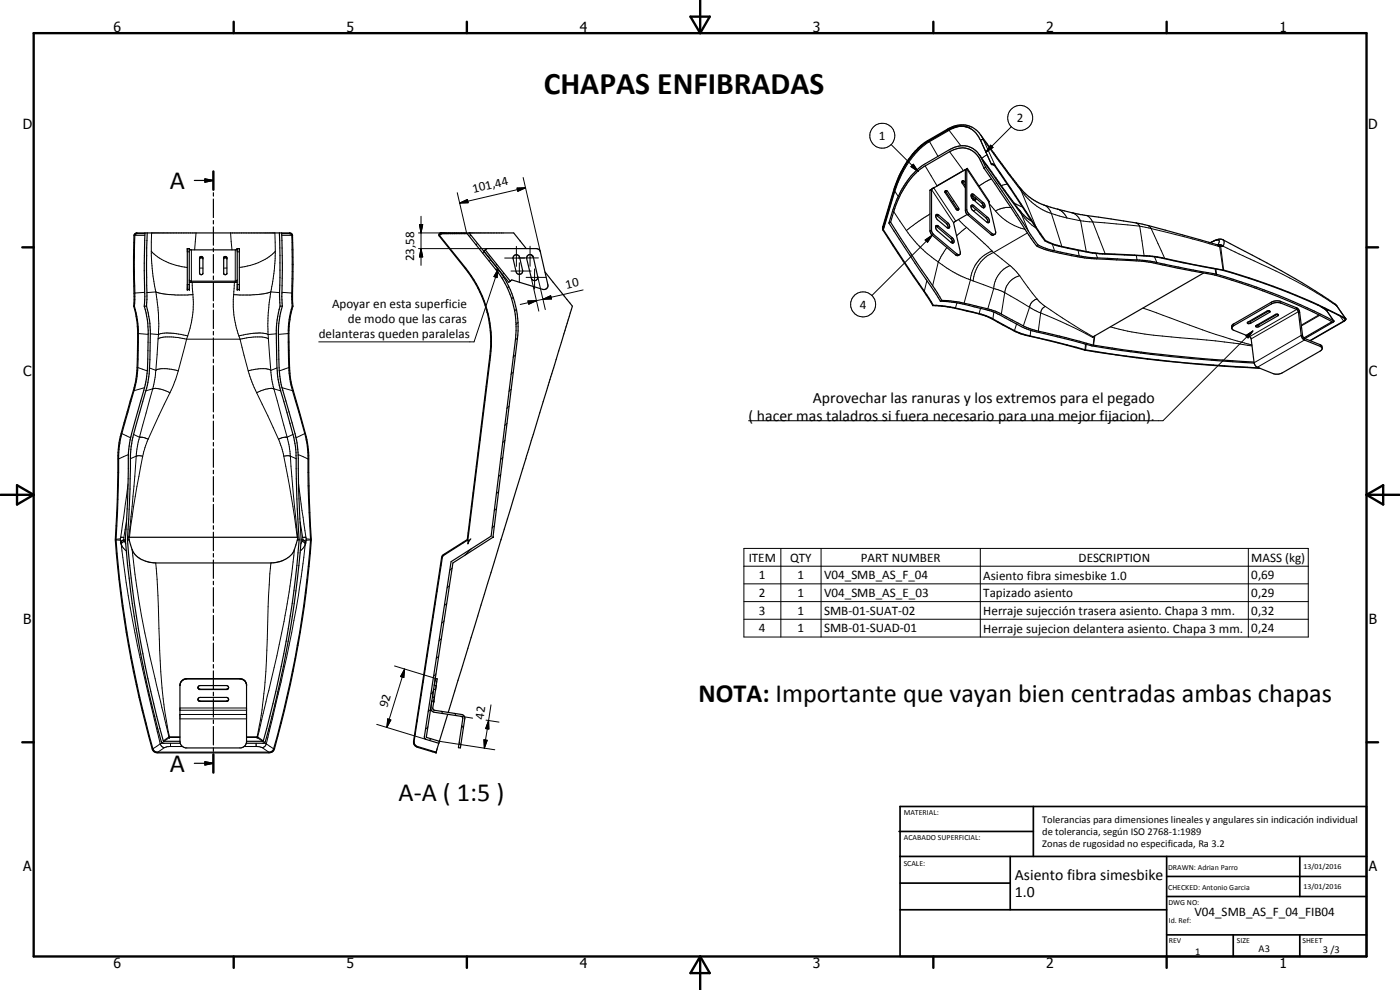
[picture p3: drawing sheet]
<svg xmlns="http://www.w3.org/2000/svg" width="420mm" height="297mm" viewBox="0 0 420 297" stroke-linecap="round" stroke-linejoin="round" font-family="sans-serif">
<g fill="none" stroke="#000" stroke-width=".3">
<path d="M284.4 38.7v.4M284.7 38.9l.1 .2M284.8 39.1l-5.8 3.4M284.8 39.1l3.6 4.6M288.3 37.9l-1.3 .2-2.2 1M303.5 38l-7.6 7.7M137.2 57.8l2.8 12.1h-14.4M155.2 56.4l2.5-.1-2.3 1.1zM157 53.3l5.2 22.3M157.7 56.3l-19.7 4.6M267.4 43.3l8.1 8.1M268.3 57.1h.2"/>
<path d="M268.3 57.1l-3.2 10.8M268.3 57.1h-.1M268.4 57.3l.1 .1M268.5 57.4h.1M268.6 57.4l-3.5 11.6M268.6 57.4l1 1.5M273.4 50l.7-.7 1.4 2.1zM277.7 49.8l3.5 6M278.5 42.2v.3M278.8 42.3l.2 .2M279 42.5a24.1 24.1 0 0 0-8.2 9.4l-2.2 5.5M279 42.5l2.5 4.4"/>
<path d="M279.6 56.9l6.6 9.9M280.5 56.2l-.3 .2 6.6 9.9M283.9 57.6l-.2 .2M285 45.5l4.1 5.7M289 54.7l-.3 .2M289.8 50.8l-.2 .2 .1 .2M290.1 50.7l6.6 10M292.3 59.6l-.3 .3M292.3 58.4l-.4 .3M294.2 40.3l.8 1.3 3.7 8.1M294.8 47.9l4 5.7M296.2 46.5l-1.6 1"/>
<path d="M297.3 43.6l.7 .6-2.1 1.5zM297.5 53.7l-3.7 2.1M298.2 46.1l-3-4.1h-.8l-.1 .1 3.2 7.1M298.2 45.8v.3M298.2 46.1l8.3 11.2M298.8 53.6l7.7 10.6M298.8 53.3l.1 .1M298.9 53.4l-.1 .2M302.3 55.2l-1.8 .5M305.9 56.1l.6 1.2M306.5 57.3a18.8 18.8 0 0 0 9 6.8M306.5 57.3l4.4 10.8"/>
<path d="M40.5 70.6h3M45.4 75.4a16.8 16.8 0 0 0 10.8 4.9M45.5 69.9v9.1l.4 3.8 .9 4.8M56.2 75.6h.6M57.4 75v9.7M58.8 69.9l-.4 5.1M69.2 69.9l.4 5.1M70.6 75v9.7M71.2 75.6h.6M82.5 69.9l.1 5.5M82.6 75.4a17.4 17.4 0 0 1-10.8 4.9M82.6 75.4l-.2 5.1-1.1 7.1"/>
<path d="M84.5 70.6h3.1M125.6 74.6h20.5M125.9 67.4h1l-.5 2.5zM126.4 74.6l.5 2.5h-1zM126.4 64.9v14.7M131.8 70.4l.1 .1M138 60.9l2.3-1 .2 .9zM141.3 70.5l-.4 .5M143.3 73l-.4 .4M145.3 75.5l-.4 .4M146.9 76.6l-.3 .5M147.3 78l-.5 .4"/>
<path d="M149 79.2l-.3 .6M151.5 77.4h6M155 73.9v6M155.6 77.4h6M155.9 78.8v6M159.1 73.9v6M268.2 63.5l3.8 5.7M272 69.2a44.5 44.5 0 0 0 19.2 14.7M277.7 72l2.1-1.4-1.4 2.1zM279.1 64.2l-7.1 5M279.6 69l-.5 .3M279.8 70.6l-18.1 18.1"/>
<path d="M280.2 70.4l-.4 .2M281.6 67.9l-.4 .2M281.7 64.5l-.4 .3M284.2 74.3l-2.6 4.3-1.7 7.1M284.4 66.8l-.4 .3M285.8 72.2l-.4 .5M285.8 71.3l-.4 .3M286.2 60.3l-.4 .2M287.2 76.2l-.4 .3M287.2 62.6l-.2 .2M287.6 65.9l2.5 2.3M290.1 68.2l8.1 7.6"/>
<path d="M290.1 68.2l-3 2.6M290.1 62.9l-.4 .2M290.8 64.2l-.4 .2M292.3 61.7l-.5 .3M295.1 60.7l-.5 .3M296.4 65.2l-.4 .2M296.9 61.1l1.8 2.2M297.7 75.3a10.3 10.3 0 0 0-6.5 8.6M297.8 70.1l-.4 .3M298.2 75.8a10 10 0 0 0-6.2 8.5M298.2 75.8l4.9 3.9M298.7 63.3a17 17 0 0 0 8.9 5.5"/>
<path d="M303.1 79.7a7.9 7.9 0 0 0-4.9 6.9M303.1 79.7l2.9 3M303.3 62.3l-1.3-.1-1.4 .3-1.9 .8M304.3 60.9l2.6 1.2M306 63l.5 1.2M306.5 64.2a15.7 15.7 0 0 0 4.4 4.2M306.5 64.2l2.1 5.2M308.3 69.9l-10.1 5.9M313.3 61.5a4 4 0 0 1 2.2 2.6M315.5 64.1l4.7 1.3M315.5 64.1l3.2 9.9M315.8 73.3l.7 1.9"/>
<path d="M317.3 62.7l.7 .3a4.7 4.7 0 0 1 2.2 2.4M320.2 65.4l4.1 .9M321.7 63.8a3.8 3.8 0 0 1 2.6 2.5M323.5 75.1l.4 1.7M324.3 66.3l3.6 .3M324.3 66.3l1.7 9.2M325.9 64.6a3.3 3.3 0 0 1 2 2M327.9 66.6l14.1 1.3M327.9 66.6l3.8 9.5M328.9 76l.5 1.4M340.9 66.9l1.1 1M341 76.7l.2 1.3"/>
<path d="M342 67.9l3.5 .7M342 67.9l1.4 8.8M344.5 67.6l1 1M345.5 68.6l9.9 2.4 10.3 2.9M345.5 68.6l4 8.9M346.5 77.1l.7 1.7M363.3 72.9a2.43 2.43 0 0 1 2.6-.6l-.4 1.2 .9-.1 .7 .5M363.3 72.8h.1M365.3 73.4l.4 .5M365.7 73.9l.3 .1 1.1 7M366.3 73.9l.9 7.1M367 71.9a1.42 1.42 0 0 1 .1 2"/>
<path d="M367.1 73.9l-.1 .1M367.1 73.9l3.6 1.7a207.1 207.1 0 0 1 30.4 16.1l2.7 3.8M43.4 87.7l-2.9 .2M46.8 87.6l1.7 .5 2.3 .3h7.1M46.8 87.6l.7 6.3 .1 6.5M46.8 87.6l-2.7 .2M56.2 85.4h.6M57.7 84.7l.2 3.7M57.9 88.4v.8a28.8 28.8 0 0 1-1.6 11.6M59.9 80.4h1M67.1 80.4h1M70.1 88.4a27.6 27.6 0 0 0 1.6 12.4"/>
<path d="M70.3 84.7l-.2 3.7M71.2 85.4h.6M81.3 87.6l-1.8 .5-2.3 .3h-7.1M81.3 87.6l-.8 6.3v6.5M81.3 87.6l2.6 .2M84.6 87.7l3 .2M143.5 86.5l.3 .5M146.1 93.7l.3 .3M147.1 99.2l.3 .2M149.3 80.5l-.4 .4M149.5 80.8l-.3 2.5-1-.3zM149.5 80.8l-7.2 21.8h-46.6"/>
<path d="M151.2 83.1l-.5 .5M151.2 81.9l-.4 .5M152.7 86l-.4 .5M153.4 81.3h6M154 89.2l-.5 .5M154.9 92.8l-.5 .5M155.4 96.8l-.6 .6M157.9 83.2h6M158.4 90.3l2.6-.1-2.3 1.1zM159.5 83.4l2.2 9.9M160.4 80.7v6M161 90.2l-4.9 1.2"/>
<path d="M161.4 83v.1M161.4 83.3l2.2 9.6M163 89.8l2.3-1.1 .2 1zM163 89.8l-2 .4M175 87l-12 2.8M278.2 84.2l-.8 3.2M287.2 90.8l-.4 1.6M291.2 83.9l.8 .4M291.2 83.9l-1.9 7.1M292 84.3l6.2 2.3M294.3 92.5l-.5 1.6M298.2 86.6l3.3 1.2"/>
<path d="M298.2 86.6l-1.8 6.1M298.3 93.6l-.3 2.1M301.5 87.8l7.5 4.4M301.5 87.8l-1 6.4M305.1 97.2l-.7 2M306 82.7a6 6 0 0 0-4.5 5.1M306 82.7l5.2 7M309 92.2l3.3 1.7M309 92.2l-1.9 5.6M309.4 99.1l-.3 1.7M311.2 89.7l-1.5 .9-.7 1.6M311.2 89.7l2.5 2.2"/>
<path d="M312.3 93.9l9.8 4.3 5.8 3M312.3 93.9l-.7 5.5M313.7 91.9a2.24 2.24 0 0 0-1.4 2M313.7 91.9l7 4.7 7.4 4.4M333.2 98.1a95.2 95.2 0 0 0 20.9 3.2l10.7 1 10.9 1.5M343 92.5l6.1 2.1a214.8 214.8 0 0 0 26.6 8.9M364.7 80.7l.2 1.5M364.9 80.7l.2 1.6M370.2 97.2l.1 .5M375.3 96.5l.1 .5M376 99.3l-27 26.9h-124.3M377.8 97.5l.1 .5"/>
<path d="M380.9 93.3l.1 .4M381.5 90.7l.1 .5M383.4 94.3l.1 .4M384.3 90.4l.1 .5M389.1 92.3l.1 .5-14.2 8.2M390 93.7l-.3-.2-14.2 8.2M395.8 94.5l-5.2 3M396.1 94.6l-5.5 3.2M396.2 91.9l1.9 1.2 2.1 3.2M396.7 92.1h.1M398 93l.2 .2M398.6 93l-.4 .3"/>
<path d="M399.5 96.4l.1 .2M400.5 91.1l.8 .8M402.2 94.9l1.1 1.5M41.3 110.3l2.9 1M41.5 100.1l3 .2M43.4 116.3l-3.2 .9M44.9 110.4l1.9 .7M45.1 100.2l2.5 .2M45.8 116.7l.8-.2 1.6 .3 2.8 1.1M45.8 116.7l-3.9 14.5M45.8 116.7l-2 .6M46.8 111.1l.6-.3a12.8 12.8 0 0 1 6.1 .5"/>
<path d="M46.8 111.1l-1 5.6M47.4 101.7l.9-.4a18.9 18.9 0 0 1 7.7 .5M47.4 101.7l-.6 9.4M47.6 100.4a15.9 15.9 0 0 1 8.7 .4M47.6 100.4l-.2 1.3M51 117.9l-6.5 13.8M53.5 111.3l-.8 2.5-1.7 4.1M56 101.8l-2.5 9.5M56 101.8h16M56.3 100.8l-.3 1M71.7 100.8l.3 1M72 101.8l2.5 9.5"/>
<path d="M74.5 111.3l1.1 3.3 1.4 3.3M77 117.9l6.6 13.8M80.5 100.4a15.7 15.7 0 0 0-8.8 .4M80.5 100.4v1.3M80.5 101.7l-.2-.2a17 17 0 0 0-8.3 .3M80.5 101.7l.8 9.4M81.3 111.1l-.7-.3a12.8 12.8 0 0 0-6.1 .5M81.3 111.1l.3 2.8 .6 2.8M82.2 116.7a8.2 8.2 0 0 0-5.2 1.2M82.2 116.7l4 14.5M82.2 116.7l2 .6M82.9 100.2l-2.4 .2"/>
<path d="M83.1 110.4l-1.8 .7M84.7 116.3l3.1 .9M86.5 100.1l-2.9 .2M86.7 110.3l-2.9 1M145.4 119.9l.2 .2M145.9 115.9l.2 .2M146.4 111.9l.1 .2M146.9 107.9l.2 .2M147.2 103.8l.2 .2M153.4 116.8l-.7 .6M154.1 111.6l-.7 .7M154.7 106.5l-.7 .7"/>
<path d="M155.3 101.4l-.7 .7M325.8 103.3l-.2 1.6M326 103.3l-.2 1.7M328.4 100.9l-.3 2.6M328.6 100.8l-.4 2.7M373.9 100.7l2.1-1.4-1.4 2.1zM390.9 100.8l-.4-.2-14.1 8.2M391.4 101.5l.1 .5-14.2 8.2M396.2 103.4v.5M36.6 130.1l2.6 1.3M38.5 136.4l-2.9 1.3M40.1 130.3l1.8 .9"/>
<path d="M40.9 136.9h1.9M40.9 136.9l-1.2 15-1.1 9.2M40.9 136.9l-1.8 .7M41.9 131.2h.8l1.8 .5M41.9 131.2l-1 5.7M42.8 136.9l-2.7 15.1-1.2 9.2M44.5 131.7l-1.7 5.2M83.6 131.7l.9 2.6 .7 2.6M85.2 136.9h2M85.2 136.9l2.7 15.1 1.3 9.2M86.2 131.2h-.9l-1.7 .5M86.2 131.2l1 5.7"/>
<path d="M87.2 136.9l.9 12 1.3 12.2M87.2 136.9l1.7 .7M87.9 130.3l-1.7 .9M89.5 136.4l2.9 1.3M91.5 130.1l-2.7 1.3M142.9 139.9l.2 .2M143.4 135.9l.2 .2M143.9 131.9l.2 .2M144.4 127.9l.2 .2M144.9 123.9l.2 .2M150.9 137.2l-.7 .7M151.5 132.1l-.6 .7"/>
<path d="M152.2 127l-.7 .7M152.8 121.8l-.7 .8M38 156.6l-.8 4.7M38.4 145.2l-2.2 16M89.6 145.2l2.2 16M90.1 156.6l.7 4.7M140.5 159.9l.1 .2M141 155.9l.1 .2M141.4 151.9l.2 .2M141.9 147.9l.2 .2M142.4 143.9l.2 .2M148.4 157.7l-.7 .7"/>
<path d="M149 152.6l-.7 .7M149.6 147.5l-.6 .7M150.3 142.4l-.7 .6M34.8 162l1.4 .1M36.2 161.2l-.1 .5-1.3 .1M36.2 161.2l1 .1M36.4 163.2v.2M36.4 163.4l.4 .7 1.1 1.2M36.4 163.4a365.7 365.7 0 0 0 9.9 52.4l1.8 7.4M37.2 161.3l-.1 .8M37.2 162l.2 .4M37.4 162.4l-.7 .4-.3 .6"/>
<path d="M37.4 162.4l.3 .8M38.3 162l.5 .1M38.3 161.8h.4M39.7 164.9l1.6 12.7a317.1 317.1 0 0 0 6.5 31.2l2.9 12.3M46.7 168.9a346.7 346.7 0 0 1 1.2 26.2 132.8 132.8 0 0 0 3 26M81.3 168.9l-.7 9.8-.4 13.1a153.6 153.6 0 0 1-3 29.3M88.3 164.9a231.9 231.9 0 0 1-3.1 21.5l-2.1 10.4-5.8 24.3M89.3 161.8h.5M89.8 162l-.6 .1M90.6 162.4l.7 .4 .3 .6M90.6 162.4l-.3 .8M90.8 162l-.2 .4"/>
<path d="M90.8 161.3l.2 .8M91.6 163.4l-.6 1-.9 .9M91.6 163.4a401.5 401.5 0 0 1-10.8 56.1l-.9 3.7M91.7 163.2l-.1 .2M91.8 161.2l.1 .5 1.3 .1M91.8 161.2l-1 .1M93.2 162l-1.3 .1M131 177.3l.2 .2M131.6 173.5l.2 .2M132.2 169.5l.2 .2M133.4 166.2l.1 .2M134.9 175.7l-.7 .7"/>
<path d="M135.7 170.4l-.7 .7M136.1 164.5l.2 .1M138.8 162.7l.2 .2M141.4 164.7l-1.9 1.9M223.3 164.5h169.3v26.6h-169.3zM223.3 169.9h169.3M223.3 175.2h169.3M234.3 164.5v26.6M246.4 164.5v26.6M294.2 164.5v26.6M374.6 164.5v26.6M118.4 199.8l12.8 3.9"/>
<path d="M128 196.8l.2 .2M128.6 192.9l.2 .2M129.2 189l.2 .2M129.8 185.2l.2 .1M130.4 181.2l.2 .2M131.6 196.9l-.7 .7M132.4 191.6l-.7 .7M133.3 186.3l-.8 .7M134.1 181l-.7 .7M223.3 180.5h169.3M223.3 185.8h169.3M54 215.7h20"/>
<path d="M54 212.4h20M54 213.1h20M54 214.4h20M56 203.6v.1M60 206.8v.1M60 210.4h.1M68 206.8v.1M68 210.4h.1M72 203.6v.1M113.1 217.3l14.8 4.6M116.4 215.7l.9 .3-1.2 2.2zM121.4 200.7l-.2 2.6-1-.3z"/>
<path d="M121.4 200.7l-5.3 17.5M125 216.3l.2 .2M125.6 212.4l.2 .2M126.2 208.5l.2 .2M126.8 204.6l.2 .2M127.4 200.7l.2 .2M128.4 218.1l-.7 .7M129.2 212.8l-.7 .7M129.8 208.8l.2 .4M130 207.5l-.7 .7M130.6 203.8l.5 .8M130.8 202.2l-.7 .7"/>
<path d="M132.4 213.4l.5 .7M136.5 214l.4 .7M138.4 214.9l3.4 .6M138.6 217.7l.5 .8M145.9 216.1l3.9 .6M146.6 216.2l.1 2.5-1-.1zM147.4 211.5l-2 13M48.1 223.2l.1 .2a1.34 1.34 0 0 0 1.1 .9M48.1 223.2l-2.2 1.5M48.8 222.9l-.7 .3M49.3 224.3l-1.9 1.4M50.7 221.1h.1"/>
<path d="M50.7 221.1l.1 .2h3.2M50.7 221.1l-1.7 1.2M50.9 221.3h.1M50.9 221.3l-1.7 1.1M50.9 221.1v.2M50.9 221.1h-.2M50.9 221.1h3.1M51.2 223v1M54.8 224h-3.9l-1.6 .3M73.2 224h3.9l1.6 .3M74 221.3h3.2M74 221.1h3.2"/>
<path d="M76.9 223v1M77.2 221.3h.1M77.2 221.1v.2M77.2 221.1h.1M77.2 221.3l1.6 1.1M77.3 221.1h.1M77.3 221.2l-.1 .1M77.3 221.1v.1M77.3 221.1l1.7 1.2M78.7 224.3l2 1.4M79.3 222.9l.6 .3M79.9 223.2l2.2 1.5"/>
<path d="M79.9 223.2l-.3 .6-.9 .5M124.4 220.2l.2 .2M129.3 221.7l-.4 .5M129.5 225.3l.3 .3M131.9 222.4l16.6 2.6M137.8 222.7l.5 .8M145.2 222l1 .1-.8 2.4z"/>
<circle cx="306.2" cy="35.4" r="3.8"/>
<circle cx="264.8" cy="40.7" r="3.7"/>
<circle cx="259" cy="91.3" r="3.8"/>
</g>
<g fill="none" stroke="#000" stroke-width=".35">
<path d="M291.3 38.7a6.8 6.8 0 0 0-6.9 .4l-5.9 3.4a25.9 25.9 0 0 0-9.9 14.1l-3.4 11.6M58.3 54.1h5.7M61.5 53.7l2.5 .4-2.5 .6zM64 51.4v5.5M64 57.8v1M64 59.7v5.6M279.1 57.1v12.2l.2 .7 7.6 6.6 .5 .1 .6-.3M279.6 56.9v12.6l.6 .9 7 5.8 .8 .2M279.6 56.9l-.5 .2M280.2 56.3l-1.1 .8M283.7 57.3l.4-.1 .3 .2 3.3 5-.1 .6-.6-.2-3.4-5.1zM283.9 57.2v.4l3.3 5 .5 .3"/>
<path d="M289 54.2v.5l.7 1.1M289.1 51.2l-7.9 4.6M289.7 54.9l-.2-.4a.42 .42 0 0 0-.6-.2 .42 .42 0 0 0-.2 .6l1 1.5M289.7 51v12.1l.2 .7 7.6 6.7 .5 .1 .6-.3M289.7 51l-10.1 5.9M290.1 50.7l.1 12.7 .6 .8 7 5.9a.61 .61 0 0 0 .8 .2 .61 .61 0 0 0 .2-.9l-1.9-8.8M290.1 50.7l-.4 .3M290.3 50.5h.1M290.3 50.5l-.2 .1M290.3 50.5l6.6 10M290.3 50.5l-.2 .2M291.5 59l.5 .9"/>
<path d="M291.5 58.5l3.3 2.6 .3 .7v.6M291.5 58.5l.8 1.1 .6 .3M291.7 58.2l.6 .2 2.8 2.3a.93 .93 0 0 1 .1 1.7l-3.2-2.6a1.1 1.1 0 0 1-.3-1.6zM292.7 59.3l.2 .6M292.9 59.9l-.6 .2M293.9 46.4l9.9 13.8a21.9 21.9 0 0 0 5.3 5.9l.5 .3M295.3 50.5l-.9-2.1a6 6 0 0 0-7.1-3.8l-2.3 .9-7.8 4.5-2.6 2.2a23.7 23.7 0 0 0-4.1 5.8l-1.6 3.5-1.6 5.2M295.3 50.5l15.8 23.2M295.8 50.2l-.5 .3M295.8 50.2a13.1 13.1 0 0 0-2.4-4.4 6.3 6.3 0 0 0-8.5-.9l-7.2 4.2a25.3 25.3 0 0 0-9.7 13.8l-1.2 4M295.8 50.2l15.7 23.2M297.5 49.2l1 .5 15.1 22.6"/>
<path d="M297.5 49.2l-3.2-7.1a6.5 6.5 0 0 0-6-4.3l-2 .3-1.7 .7-6.2 3.6a21.6 21.6 0 0 0-6.5 6.7l-1.2 2.1-1.9 4.3-3.7 12.4M297.5 49.2h.6l.6 .5 15.1 22.5M41.1 69.9v.2M43.5 69.9l-.2 22M43.5 70.1l-2.9 .1a121.7 121.7 0 0 0-.1 17.7l-.2 4M44.2 69.9l-.2 22M56.2 74.6h.6v12.3h-.6zM56.8 74.6l.4 .4h13.6l.4-.3M59.9 77.7l.2-.4h.6l.2 .4M60 77.1l.7-.1 .2 .3v4.7a.52 .52 0 0 1-.5 .4 .52 .52 0 0 1-.5-.4zM64 66.2v1M64 68.1v5.5"/>
<path d="M64 74.5v1M64 76.4v5.5M67.1 77.6l.2-.3 .8 .3M67.2 77.1l.5-.1 .4 .2v5l-.4 .2-.6-.2zM71.2 74.6h.6v12.3h-.6zM83.9 69.9l.2 22M84.5 69.9l.2 22M84.5 70.1h2.6l.5 .5 .1 10.8-.2 7.5 .2 3M86.9 69.9l.1 .2M132.3 69.9v.2M140 69.9l8.7 10.9a28.2 28.2 0 0 1 6 20.9l-7.3 59.2-12 7.6-8.1 52.6 .6 .8 3.8 1.1M140.2 70.1h-8l-.3 .4 7.9 9.9a35.3 35.3 0 0 1 7.4 26.3l-6.8 55.3"/>
<path d="M140.8 69.9l8.5 10.5a28.6 28.6 0 0 1 6 21.4l-7.4 59.4M145.6 75h.1M145.6 75l-.4 .4 7.5 9.3 .5-.3M145.6 75l7.6 9.4M145.7 75l.4-.4h14.9l.7 .2 .5 .8 2.2 9.8a1.2 1.2 0 0 1-1.5 1.4l-9.3-2.8-.4 .4M154.3 76.8a1 1 0 0 1 1.6 .4l.9 3.9a1 1 0 0 1-.7 1.2 1 1 0 0 1-1.2-.8l-.9-4.1zM157.9 74.6l-3.7-4.7-22.2 .1-.3 .4 .2 .5 7.7 9.7a34.7 34.7 0 0 1 7.4 26.1l-6.8 55.2-7.1 4.5-.6 .9-8.4 55.1 .1 .9 1 .9 5.6 1.7 .1-.2M158.3 76.7a1 1 0 0 1 1.8 .4l1.3 5.9a.98 .98 0 0 1-.8 1.2 .98 .98 0 0 1-1.1-.8l-1.4-5.8zM159.4 76.5l.7 .8M264.9 68.2l.1 .9 14.9 22.6M264.9 68.2l3.3-11.1a26.5 26.5 0 0 1 10.3-14.9l5.9-3.5a7.1 7.1 0 0 1 9.8 1.6l6.5 8.9a66.8 66.8 0 0 0 8.1 9.9 20.5 20.5 0 0 0 8.5 3.6l7 1.7 18.5 2.8 23.9 6.7M265 68.4l.1 .6 15 22.6"/>
<path d="M265.1 68.3l-.1 .1M265.1 67.9l.1 .3M265.1 67.9l-.2 .3M265.2 68.2l-.1 .1M266.8 66.9l15.4 23.5M267.3 66.7l15.3 23.4M267.3 66.7l-.5 .2M280.8 67.9l4.7 3.9 .4 .6v.5M280.8 67.9v.6l.4 .6 4.6 3.8M280.8 67.9l.7-.2 4.3 3.6a.87 .87 0 0 1 .5 .8 .87 .87 0 0 1-.5 .8M280.9 64.6l3.1 2.5 .5 .8v.6M281 64.4l.2-.1 .5 .2 2.7 2.3a1.02 1.02 0 0 1 .4 1.7l-.7-.3-2.9-2.4-.4-.9z"/>
<path d="M290.3 64.3l-4.1 2.5 2 8.8-.2 .8M291.4 61.8l4.6 3.6 .4 .9 .1 .5M291.5 61.6h.6l4.3 3.6a.95 .95 0 0 1 .2 1.6l-4.8-3.8-.3-.6zM292.9 62.9l-.8 .4M295.1 61.6l-.6 .3M296.9 60.5v.1M311.1 73.7a24.4 24.4 0 0 0 8.6 2.6l6.5 1.2 17.8 1 13.7 2.8a98.8 98.8 0 0 1 23.5 6.8l8.6 3.6 9.9 4.8-8.4 4.9M311.5 73.4l-.4 .3M311.5 73.4l.5 .3a60.8 60.8 0 0 0 14.5 3.5l17.1 .9 16.8 3.3a84.1 84.1 0 0 1 16.7 4.7 170.9 170.9 0 0 1 23.2 10.2M313.6 72.3l.5 .2a62.2 62.2 0 0 0 17.5 3.7l8.8 .4a58.9 58.9 0 0 1 14.7 2.3l2.9 .5a113.4 113.4 0 0 1 26.3 7.5 129.9 129.9 0 0 1 19.4 8.9l-.4 .6-10.2 5.8M313.8 72.2l2.2 1 2.7 .8a74 74 0 0 0 12.2 2.1l6.7 .3a66.6 66.6 0 0 1 17.6 2.3l3 .7a64 64 0 0 1 14.2 3.2 175.7 175.7 0 0 1 31.5 13.1l-.5 .7-10.2 5.8M313.8 72.2l-.2 .1"/>
<path d="M363.2 72.8l.9-.4a3.5 3.5 0 0 1 2.9-.5l2.2 1.2a244 244 0 0 1 31.5 18.2l3.2 4.3M366.7 73.9l.3 .1M366.7 73.9l-.7 .1M40.1 91.9l.1-21.2 .7-.8 46.5 .1 .4 .5 .1 4.5v16.9M40.1 91.9h.2M40.1 91.9l.6 2a52 52 0 0 1 .5 13.8 32.3 32.3 0 0 1-1.2 9.4l-3.9 13.9-.7 5.7a341.5 341.5 0 0 1-.8 25.1 305.2 305.2 0 0 0 11.3 63.4l.7 .5 .8 .2h33.3l.8-.2 .6-.5a311.4 311.4 0 0 0 11.3-63.4l-.6-12-.3-15-.6-3.8-3.9-13.9a28.6 28.6 0 0 1-1.2-9.4v-9.7l.4-3.1 .7-3M40.3 91.9l.8 3a31.1 31.1 0 0 1 .4 7.8l-.1 5a34.9 34.9 0 0 1-2.1 12.7l-2.7 9.7-.6 2.8a40.2 40.2 0 0 0-.4 8.8l-.8 20.1a306.4 306.4 0 0 0 11.3 63.3l1 .6h33.8l1-.6a313.6 313.6 0 0 0 11.3-63.3l-.6-12-.4-15.9-.7-3.8-3.7-12.9a32.2 32.2 0 0 1-1.2-9.5v-9.7l.3-3.1 .8-3M43.3 91.9h.7M43.3 91.9a25.4 25.4 0 0 1 1.2 8.2l-.1 7.6a35.3 35.3 0 0 1-1.2 9.4l-1 3.2a74.7 74.7 0 0 0-3.6 14.5v.9a360.4 360.4 0 0 1-1 26.4 307.8 307.8 0 0 0 11 60.7l.5 .2h5M44 91.9l.9 4.1 .1 2.1a101.9 101.9 0 0 1-.2 14l-.6 3.5-2.3 8.2a44.9 44.9 0 0 0-2.8 12.9l-.5 19a47 47 0 0 0 .3 14 314.4 314.4 0 0 0 10.2 52.7M56.8 84l.6 .4h13.2l.6-.3M56.8 84.6h14.4"/>
<path d="M64 82.8v1.1M64 84.7v5.6M64 91.1v1.1M64 93v5.6M64 99.4v1.1M84.1 91.9a28 28 0 0 0-1.2 8.3l.1 7.7a34.7 34.7 0 0 0 2.2 12.6l2.7 9.8a31.9 31.9 0 0 1 1 10.3l.2 9.1 .7 12.1a306.1 306.1 0 0 1-10.9 60.6h-4.9M84.1 91.9h.6M84.7 91.9a28.9 28.9 0 0 0-1.1 8.2l.1 7.6a31.2 31.2 0 0 0 1.2 9.4l2.8 9.8a36.3 36.3 0 0 1 1.8 13.7l.5 15.1a47.3 47.3 0 0 1-.3 14 313.6 313.6 0 0 1-10.2 53l-.6 .3h-5M87.7 91.9h.2M163.6 81.6l8.2 10.3-37.3 121.8M279.9 91.7a48.3 48.3 0 0 1 12 2l4.5 1.3 4.6 2.5a22.6 22.6 0 0 0 8 3.4l13.9 3.4a52.9 52.9 0 0 0 11.9 2.2M280.1 91.6a56.9 56.9 0 0 1 17.9 4.1 43.2 43.2 0 0 0 9.8 4.8l12.5 3a56.5 56.5 0 0 0 11.6 2.5 437.1 437.1 0 0 0 46.2 4.5"/>
<path d="M280.1 91.6l-.2 .1M282.2 90.4a38.8 38.8 0 0 1 10.2 1.7l6.2 1.7 7.9 4.2a31 31 0 0 0 8.9 2.6l6.2 1.5a69.3 69.3 0 0 0 14.8 3.1l21 2.4 19 1.3M282.6 90.1a69.1 69.1 0 0 1 17.4 3.9l.5 .2a42.3 42.3 0 0 0 9.8 4.8l7.7 1.8a116.1 116.1 0 0 0 18.8 4.1 474.5 474.5 0 0 0 39.5 3.7M282.6 90.1l-.4 .3M361.2 81.9l-33.3 19.3M369.7 98.6l.6 .5 4.7 1.9 .4 .3 1 7.5 .4 1 .3 .3 5.6 2.2h1l1.2-.5 11.3-6.5 .6-.8M369.7 98.6l.6-.9 11.5-6.6a3.6 3.6 0 0 1 2.6-.2l4.8 1.9 .3 .4 1 7.4 .4 1 .6 .4 4.7 1.9 .6 .6M369.7 98.6l-.1-.8 .4-.5 11.5-6.6a3.6 3.6 0 0 1 2.8-.3l5 2 .4 .4 .3 .9 .9 7.1 .4 .6M374.4 96.7l5.7-3.3h1l-.1 .3-5.6 3.3a.55 .55 0 0 1-.6 .2 .55 .55 0 0 1-.4-.5zM376.9 97.7l5.9-3.4 .9 .2-6 3.5a.47 .47 0 0 1-.5 .2 .47 .47 0 0 1-.3-.5zM380.8 93.3l-5.5 3.2-.7 .1M383.4 94.3l-5.8 3.2-.5 .1"/>
<path d="M396.5 92.1l1.7 1.1 2.1 3.1M400.3 96.3l-.2 .3-8.5 5M64 101.4v5.5M64 107.8v1M64 109.7v5.5M64 116.1v1M64 118v5.6M335 106.4a496.5 496.5 0 0 0 42.8 4M391.3 101.4l5.1 2.1 .3 .2 .1 .8M64 124.5v1M64 126.4v5.5M64 132.8v1"/>
<path d="M64 134.7v5.5M64 141.1v1.1M64 143v5.5M64 149.4v1.1M64 151.3v5.6M64 157.7v1.1M64 159.7v5.5M36.1 161.7l.3 1.5-.1-.3a.97 .97 0 0 1 1.3-.9M64 166.1v1M64 168v5.5M64 174.4v1M64 176.3v5.6"/>
<path d="M89.4 161.1v.3a9.5 9.5 0 0 1-2.2 5.3 8.8 8.8 0 0 1-5.9 2.2h-34.6a7.2 7.2 0 0 1-7.5-5.4l-.6-2.4 50.8 .1M91.9 161.7l-.2 1.5a.97 .97 0 0 0-.3-1 .97 .97 0 0 0-1-.2M140.4 162l-7.2 4.6-.4 .5-8.5 55.3 .1 .9 .6 .6 5.9 1.8M141.3 161.7l-.9 1.5v-1.2M147.9 161.2l-12 7.7-7.9 52.2 .1 .2 3.8 1.1M148.1 161.1l-.2 .1M64 182.8v1M64 184.7v5.5M64 191.1v1M64 193v5.5M64 199.4v1M54 205.3v17.1"/>
<path d="M54.1 204.9l-.1 .8M54.3 204.7l.7-.8 1-.3h16a1.96 1.96 0 0 1 2 1.8M54.3 204.6l-.2 .4M54.5 204.4l.8-.6 .7-.1h16l1 .3 .7 .7M59.4 206.2l.6 .6h8l.5-.2 .1-.4M59.4 209.8l.6 .6h8l.5-.3M59.5 209.5l.5-.2h8a.61 .61 0 0 1 .6 .5 .61 .61 0 0 1-.4 .6h-8.4l-.4-.6zM59.5 206l.5-.3h8a.61 .61 0 0 1 .6 .5 .61 .61 0 0 1-.4 .7h-8.4l-.4-.6zM64 201.3v5.5M64 207.7v1.1M64 209.6v5.6M64 216v1.1"/>
<path d="M64 218v5.5M68.6 209.8l-.1 .3M73.9 204.9l.1 17.9-.4 .9-1.3 .7h-16.6a2.07 2.07 0 0 1-1.7-2M129.6 210.4h.6l-.3 2 .3 .7 8.6 1.3 .5 .5 .2 .5-1.3 9-.6-.1 1.2-9-.4-.4-8.4-1.3-.6-.5-.1-.5zM130.4 209.3l-.2 1.1M130.6 203.6l.6 .1-.3 2-.6-.1zM130.7 206.9l-.6-.1-.3 2.4 .6 .1M130.7 206.9l-.3 2.4M130.9 205.7l-.2 1.2M134.4 214.3l-2.5 8.1M49.1 222.4h.1M49.1 222.4h4.9"/>
<path d="M58.3 229h5.7M61.5 228.6l2.5 .4-2.5 .5zM64 224.4v1M64 226.3v5.5M131.7 223l-.8 2.7M131.9 222.4l-.2 .6"/>
</g>
<g fill="#000">
<circle cx="292" cy="59.9" r=".18"/>
<circle cx="132.3" cy="69.9" r=".18"/>
<circle cx="132.3" cy="70.1" r=".18"/>
<circle cx="140.8" cy="69.9" r=".18"/>
<circle cx="56.2" cy="86.9" r=".18"/>
<circle cx="56.8" cy="86.9" r=".18"/>
<circle cx="71.2" cy="86.9" r=".18"/>
<circle cx="71.8" cy="86.9" r=".18"/>
<circle cx="399.7" cy="96.5" r=".18"/>
<circle cx="130.2" cy="210.4" r=".18"/>
<circle cx="130.7" cy="206.9" r=".18"/>
<circle cx="130.9" cy="225.7" r=".18"/>
<circle cx="131.9" cy="222.4" r=".18"/>
</g>
<g fill="none" stroke="#000" stroke-width=".71">
<path d="M10.1 9.9h400v277.1h-400zM70.1 6.5v3.4M140.1 6.5v3.4M207.2 5h5.8l-2.9 4.9zM210.1 0v9.9M280.1 6.5v3.4M350.1 6.5v3.4M64 51.4v5.5M6.7 74.2h3.4M410.1 74.2h3.5M.1 148.5h10M5.1 145.6l5 2.9-5 2.9z"/>
<path d="M410.1 148.5h10M410.1 148.5l5-2.9v5.8zM6.7 222.7h3.4M64 226.3v5.5M410.1 222.7h3.5M70.1 287v3.4M140.1 287v3.4M210.1 287v10M210.1 287l2.9 5h-5.8zM280.1 287v3.4M350.1 287v3.4"/>
</g>
<g fill="none" stroke="#000" stroke-width=".51">
<path d="M269.8 249.5h40.3M270.1 242h140v45h-140zM270.1 257h140M303.2 257v16M310.1 242v15M350.1 257v30M390.1 257v12M270.1 265h33.1M270.1 273h80M350.1 269h60M350.1 263h60M350.1 280.5h60"/>
<path d="M370.1 280.5v6.5M390.1 280.5v6.5"/>
</g>
<g fill="#000">
<path d="M61.5 53.7l2.5 .4-2.5 .6zM138 60.9l2.3-1 .2 .9zM155.2 56.4l2.5-.1-2.3 1.1zM273.4 50l.7-.7 1.4 2.1zM297.3 43.6l.7 .6-2.1 1.5zM125.9 67.4h1l-.5 2.5zM126.4 74.6l.5 2.5h-1zM277.7 72l2.1-1.4-1.4 2.1zM149.5 80.8l-.3 2.5-1-.3zM158.4 90.3l2.6-.1-2.3 1.1zM163 89.8l2.3-1.1 .2 1zM373.9 100.7l2.1-1.4-1.4 2.1z"/>
<path d="M116.4 215.7l.9 .3-1.2 2.2zM121.4 200.7l-.2 2.6-1-.3zM146.6 216.2l.1 2.5-1-.1zM61.5 228.6l2.5 .4-2.5 .5zM145.2 222l1 .1-.8 2.4z"/>
</g>
<text font-size="9.4" x="163.2" y="28.3">CHAPAS ENFIBRADAS</text>
<g font-size="7.9">
<text x="51" y="56.7">A</text>
<text x="209.7" y="210.6">NOTA: Importante que vayan bien centradas ambas chapas</text>
<text x="51" y="231.6">A</text>
<text x="119.6" y="240.4">A-A ( 1:5 )</text>
</g>
<g font-size="4.7">
<text x="244" y="120.9">Aprovechar las ranuras y los extremos para el pegado</text>
<text x="224.7" y="126.3">( hacer mas taladros si fuera necesario para una mejor fijacion).</text>
<text x="304.6" y="263.9">Asiento fibra simesbike</text>
<text x="304.6" y="269.3">1.0</text>
</g>
<g font-size="4.2">
<text x="34" y="9.6">6</text>
<text x="104" y="9.6">5</text>
<text x="174" y="9.6">4</text>
<text x="244" y="9.6">3</text>
<text x="314" y="9.6">2</text>
<text x="384" y="9.6">1</text>
<text x="6.8" y="38.7">D</text>
<text x="410.6" y="38.7">D</text>
<text x="7" y="112.9">C</text>
<text x="410.8" y="112.9">C</text>
<text x="7" y="187.1">B</text>
<text x="410.8" y="187.1">B</text>
<text x="7" y="261.4">A</text>
<text x="410.8" y="261.4">A</text>
<text x="34" y="290.4">6</text>
<text x="104" y="290.4">5</text>
<text x="174" y="290.4">4</text>
<text x="244" y="290.4">3</text>
<text x="314" y="290.4">2</text>
<text x="384" y="290.4">1</text>
</g>
<g font-size="3.9">
<text x="263.8" y="42">1</text>
<text x="305.2" y="36.7">2</text>
<text x="142.1" y="57.9" transform="rotate(-13 142.1 57.9)">101,44</text>
<text x="124.3" y="78.4" transform="rotate(-90 124.3 78.4)">23,58</text>
<text x="170" y="86.6" transform="rotate(-13 170 86.6)">10</text>
<text x="99.6" y="92.5">Apoyar en esta superficie</text>
<text x="258" y="92.6">4</text>
<text x="95.7" y="101.5">delanteras queden paralelas</text>
<text x="104.4" y="97">de modo que las caras</text>
<text x="224.7" y="168.5">ITEM</text>
<text x="227.8" y="173.8">1</text>
<text x="237.1" y="168.5">QTY</text>
<text x="239.4" y="173.8">1</text>
<text x="247.3" y="173.8">V04_SMB_AS_F_04</text>
<text x="258.3" y="168.5">PART NUMBER</text>
<text x="295.1" y="173.9">Asiento fibra simesbike 1.0</text>
<text x="323.7" y="168.5">DESCRIPTION</text>
<text x="375.5" y="168.6">MASS (kg)</text>
<text x="375.5" y="173.8">0,69</text>
<text x="227.8" y="179.1">2</text>
<text x="239.4" y="179.1">1</text>
<text x="247.3" y="179.1">V04_SMB_AS_E_03</text>
<text x="295.1" y="179.2">Tapizado asiento</text>
<text x="375.5" y="179.1">0,29</text>
<text x="227.8" y="184.4">3</text>
<text x="239.4" y="184.4">1</text>
<text x="247.3" y="184.4">SMB-01-SUAT-02</text>
<text x="295.1" y="184.5">Herraje sujección trasera asiento. Chapa 3 mm.</text>
<text x="375.5" y="184.4">0,32</text>
<text x="227.8" y="189.7">4</text>
<text x="239.4" y="189.7">1</text>
<text x="247.3" y="189.7">SMB-01-SUAD-01</text>
<text x="295.1" y="189.8">Herraje sujecion delantera asiento. Chapa 3 mm.</text>
<text x="375.5" y="189.7">0,24</text>
<text x="116.2" y="212.5" transform="rotate(-73 116.2 212.5)">92</text>
<text x="145.1" y="216" transform="rotate(-81 145.1 216)">42</text>
<text x="358.5" y="275">V04_SMB_AS_F_04_FIB04</text>
</g>
<g font-size="3.1">
<text x="312.7" y="246.8">Tolerancias para dimensiones lineales y angulares sin indicación individual</text>
<text x="312.7" y="250.4">de tolerancia, según ISO 2768-1:1989</text>
<text x="312.7" y="254">Zonas de rugosidad no especificada, Ra 3.2</text>
<text x="358.7" y="286.5">1</text>
<text x="377.7" y="285.6">A3</text>
<text x="397" y="285.9">3 /3</text>
</g>
<g font-size="2.4">
<text x="271.2" y="244.4">MATERIAL:</text>
<text x="271.3" y="252">ACABADO SUPERFICIAL:</text>
<text x="271.2" y="259.7">SCALE:</text>
<text x="350.6" y="261">DRAWN: Adrian Parro</text>
<text x="391.2" y="260.6">13/01/2016</text>
<text x="350.6" y="267">CHECKED: Antonio Garcia</text>
<text x="391.2" y="266.7">13/01/2016</text>
<text x="350.6" y="271.4">DWG NO:</text>
<text x="350.8" y="276.9">Id. Ref:</text>
<text x="350.8" y="282.8">REV</text>
<text x="371.2" y="282.9">SIZE</text>
<text x="390.9" y="282.9">SHEET</text>
</g>
</svg>
